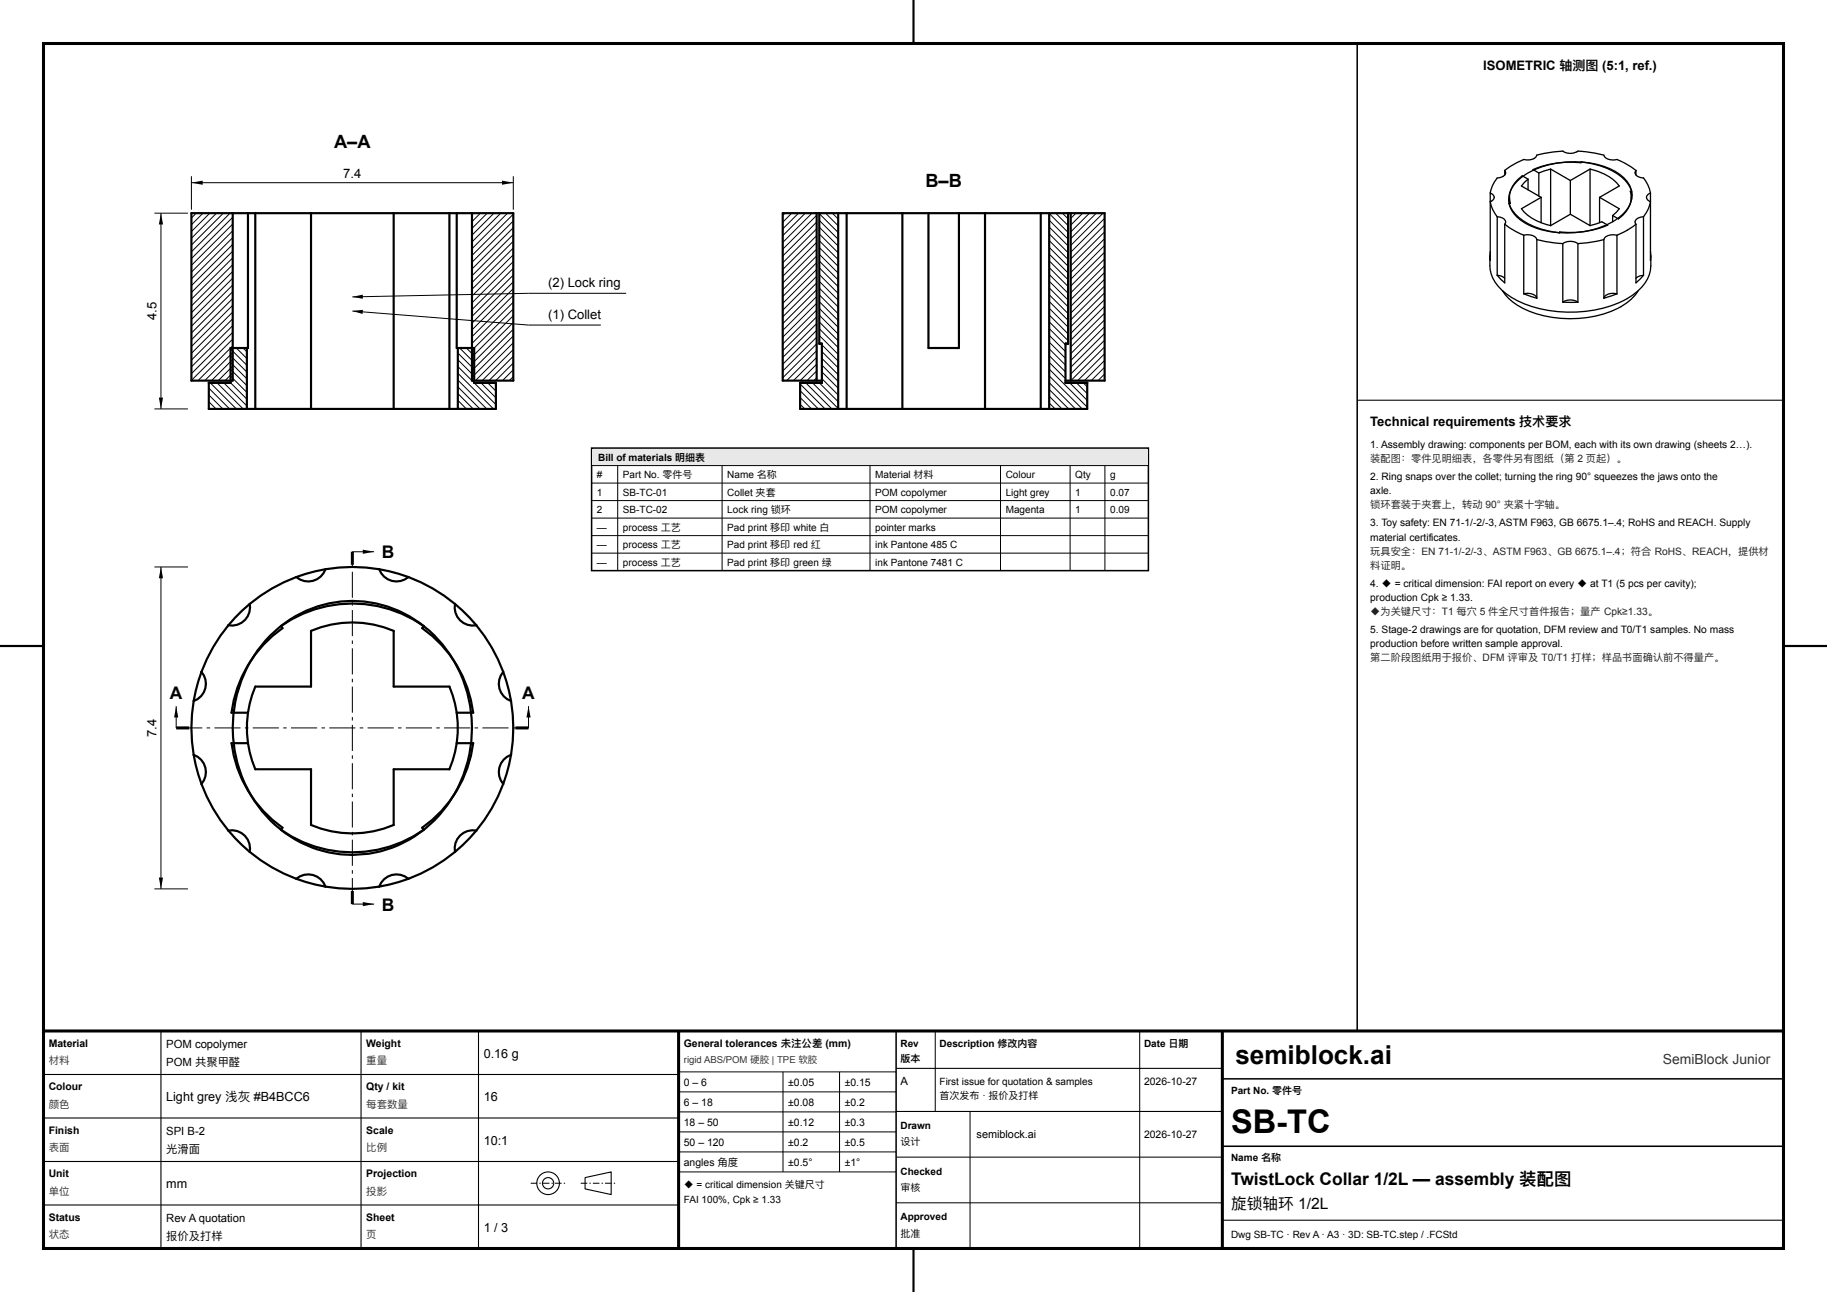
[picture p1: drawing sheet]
<svg xmlns="http://www.w3.org/2000/svg" width="420mm" height="297mm" viewBox="0 0 420 297" stroke-linecap="round" stroke-linejoin="round" font-family="sans-serif">
<path d="M10 10h400v277h-400zM81 126.8v3M40.5 167.3h3M118.5 167.3h3M81 204.8v3M10 237h400M156 237v50M281 237v50" fill="none" stroke="#000" stroke-width=".7" stroke-linecap="butt"/>
<g fill="none" stroke="#000" stroke-width=".5">
<path d="M210 0v10M53.5 49v38.5h-9.5v-38.5h74v38.5h-9.5v-38.5M57 49v31h-4v8h-5v6h66v-6h-5v-8h-4v-31M58.7 49v45M71.5 49v45M90.5 49v45M103.3 49v45M187.7 49v38.5M188.3 49v30h.6v9h-5v6h66v-6h-5v-9h.6v-30M192.7 49v45M194.6 49v45M207.4 49v45"/>
<path d="M213.4 49v31h7v-31M226.4 49v45M239.3 49v45M241.2 49v45M246.1 49v38.5M56.8 80v14M105.3 80v14M188.9 87.5h-9v-38.5h74v38.5h-9M57.4 138.8l-1.7 1.6-3.2 3.3M57.4 138.8a4.2 4.2 0 0 1-4.9 4.9M68.1 132.7a37 37 0 0 0-10.7 6.1M74.8 130.9a37 37 0 0 1 12.4 0"/>
<path d="M74.8 130.9l-4.5 1-2.2 .8M74.8 130.9a4.2 4.2 0 0 1-6.7 1.8M87.2 130.9l4.5 1 2.2 .8M87.2 130.9a4.2 4.2 0 0 0 6.7 1.8M93.9 132.7a37 37 0 0 1 10.7 6.1M104.6 138.8l3.4 3.2 1.5 1.7M104.6 138.8a4.2 4.2 0 0 0 4.9 4.9M0 148.5h10M46.3 154.4l-1.3 4.5-.5 2.3M46.3 154.4a4.2 4.2 0 0 1-1.8 6.8M52.5 143.7a37.1 37.1 0 0 0-6.2 10.7M62.1 146.1a26.6 26.6 0 0 1 42.3 5.9 30.2 30.2 0 0 1-10.3 41 26.9 26.9 0 0 1-37.8-12.9 30.5 30.5 0 0 1 5.8-34z"/>
<path d="M109.5 143.7a37 37 0 0 1 6.2 10.7M115.7 154.4l.7 2.2 1.1 4.6M115.7 154.4a4.2 4.2 0 0 0 1.8 6.8M410 148.5h10M44.5 161.2a36.9 36.9 0 0 0 0 12.3M44.5 173.5l.5 2.3 1.3 4.4M44.5 173.5a4.2 4.2 0 0 1 1.8 6.7M57 163.8h-3.8a28 28 0 0 1 11.7-19.4l-.3-.5a28.6 28.6 0 0 1 32.8 0l-.3 .5a28 28 0 0 1 11.7 19.4h-3.8M57 170.8h-3.8a28 28 0 0 0 11.7 19.5l-.3 .5a28.6 28.6 0 0 0 32.8 0l-.3-.5a28 28 0 0 0 11.7-19.5h-3.8M57 163.8l.4-2 1.3-4h12.8v-12.8a24.2 24.2 0 0 1 19 0v12.8h12.8l.7 2 1 4M57 163.8l-.2 2.4 .2 4.6M57 170.8l.4 2.1 1.3 3.9h12.8v12.8a24.3 24.3 0 0 0 19 0v-12.8h12.8l.7-1.9 1-4.1"/>
<path d="M105 163.8l.2 2.4-.2 4.6M117.5 161.2a37 37 0 0 1 0 12.3M117.5 173.5l-1.1 4.5-.7 2.2M117.5 173.5a4.2 4.2 0 0 0-1.8 6.7M46.3 180.2a37.1 37.1 0 0 0 6.2 10.7M52.5 190.9l3.2 3.4 1.7 1.5M52.5 190.9a4.2 4.2 0 0 1 4.9 4.9M57.4 195.8a37 37 0 0 0 10.7 6.2M104.6 195.8a37 37 0 0 1-10.7 6.2M109.5 190.9l-3.2 3.4-1.7 1.5M109.5 190.9a4.2 4.2 0 0 0-4.9 4.9M115.7 180.2a37 37 0 0 1-6.2 10.7"/>
<path d="M68.1 202l2.2 .8 4.5 1M68.1 202a4.2 4.2 0 0 1 6.7 1.8M74.8 203.8a37.1 37.1 0 0 0 12.4 0M93.9 202l-2.2 .8-4.5 1M93.9 202a4.2 4.2 0 0 0-6.7 1.8M210 287v10"/>
</g>
<g fill="none" stroke="#000" stroke-width=".25">
<path d="M312 92h98M37 237v50M83 237v50M110 237v50M10 247h146M10 257h146M206 245.6h75M206 255.5h75M10 267h146M10 277h146M134.5 270.7l6-1.3v5.2l-6-1.3zM281 280.5h129"/>
<circle cx="126" cy="272" r="2.6"/>
<circle cx="126" cy="272" r="1.3"/>
</g>
<path d="M122 272h8M133.5 272h8" fill="none" stroke="#000" stroke-width=".23" stroke-dasharray="1.5 .5 .3 .5" stroke-linecap="butt"/>
<g fill="none" stroke="#000" stroke-width=".23">
<path d="M35.5 49h7.7M37 49v45M44 40.5v7.7M44 42h74M45.1 49l-1.1 1.1M46.7 49l-2.7 2.7M48.2 49l-4.2 4.2M49.8 49l-5.8 5.8M51.3 49l-7.3 7.3M52.9 49l-8.9 8.9M53.5 49.9l-9.5 9.6M53.5 51.5l-9.5 9.5"/>
<path d="M53.5 53.1l-9.5 9.5M53.5 54.6l-9.5 9.5M53.5 56.2l-9.5 9.5M53.5 57.7l-9.5 9.5M53.5 59.3l-9.5 9.5M108.9 49l-.4 .4M110.4 49l-1.9 2M112 49l-3.5 3.5M113.6 49l-5.1 5.1M115.1 49l-6.6 6.6M116.7 49l-8.2 8.2M118 49.2l-9.5 9.5"/>
<path d="M118 50.8l-9.5 9.5M118 52.3l-9.5 9.5M118 53.9l-9.5 9.5M118 55.4l-9.5 9.5M118 57l-9.5 9.5M118 58.6l-9.5 9.5M118 40.5v7.7M180.5 49l-.6 .5M182 49l-2.1 2.1M183.6 49l-3.7 3.6M185.1 49l-5.2 5.2M186.7 49l-6.8 6.7"/>
<path d="M187.7 49.5l-7.8 7.8M187.7 51l-7.8 7.9M187.7 52.6l-7.8 7.8M187.7 54.2l-7.8 7.8M187.7 55.7l-7.8 7.8M187.7 57.3l-7.8 7.8M187.7 58.8l-7.8 7.8M188.3 49.1l4.4 4.4M188.3 50.7l4.4 4.3M188.3 52.2l4.4 4.4M188.3 53.8l4.4 4.3M188.3 55.3l4.4 4.4"/>
<path d="M188.3 56.9l4.4 4.3M188.3 58.4l4.4 4.4M188.3 60l4.4 4.4M189.8 49l2.9 2.9M191.3 49l1.4 1.3M241.2 49.1l4.3 4.3M241.2 50.6l4.3 4.4M241.2 52.2l4.3 4.3M241.2 53.7l4.3 4.4M241.2 55.3l4.3 4.3M241.2 56.8l4.3 4.4M241.2 58.4l4.3 4.4"/>
<path d="M241.2 60l4.3 4.3M242.7 49l2.8 2.9M244.2 49l1.3 1.3M247.3 49l-1.2 1.2M248.9 49l-2.8 2.8M250.5 49l-4.4 4.3M252 49l-5.9 5.9M253.6 49l-7.5 7.4M253.9 50.2l-7.8 7.8M253.9 51.7l-7.8 7.8M253.9 53.3l-7.8 7.8M253.9 54.8l-7.8 7.8"/>
<path d="M253.9 56.4l-7.8 7.8M253.9 58l-7.8 7.8M253.9 59.5l-7.8 7.8M53.5 60.8l-9.5 9.5M53.5 62.4l-9.5 9.5M53.5 64l-9.5 9.4M53.5 65.5l-9.5 9.5M53.5 67.1l-9.5 9.5M53.5 68.6l-9.5 9.5M53.5 70.2l-9.5 9.5M53.5 71.7l-9.5 9.5M53.5 73.3l-9.5 9.5"/>
<path d="M53.5 74.8l-9.5 9.5M53.5 76.4l-9.5 9.5M53.5 78l-9.5 9.5M53.5 79.5l-8 8M118 60.1l-9.5 9.5M118 61.7l-9.5 9.5M118 63.2l-9.5 9.5M118 64.8l-9.5 9.5M118 66.3l-9.5 9.5M118 67.9l-9.5 9.5M118 69.5l-9.5 9.5M118 71l-9.5 9.5"/>
<path d="M118 72.6l-9.5 9.5M118 74.1l-9.5 9.5M118 75.7l-9.5 9.5M118 77.2l-9.5 9.5M118 78.8l-8.7 8.7M121.5 74.7h16.6M121.5 67.4h22.4M187.7 60.4l-7.8 7.8M187.7 61.9l-7.8 7.8M187.7 63.5l-7.8 7.8M187.7 65.1l-7.8 7.8M187.7 66.6l-7.8 7.8"/>
<path d="M187.7 68.2l-7.8 7.8M187.7 69.7l-7.8 7.8M187.7 71.3l-7.8 7.8M187.7 72.8l-7.8 7.8M187.7 74.4l-7.8 7.8M187.7 75.9l-7.8 7.8M187.7 77.5l-7.8 7.8M187.7 79l-7.8 7.8M188.3 61.6l4.4 4.3M188.3 63.1l4.4 4.4M188.3 64.7l4.4 4.3M188.3 66.2l4.4 4.4"/>
<path d="M188.3 67.8l4.4 4.3M188.3 69.3l4.4 4.4M188.3 70.9l4.4 4.3M188.3 72.5l4.4 4.3M188.3 74l4.4 4.3M188.3 75.6l4.4 4.3M188.3 77.1l4.4 4.4M188.3 78.7l.4 .3M188.9 79.3l3.8 3.7M241.2 61.5l4.3 4.4M241.2 63.1l4.3 4.3M241.2 64.6l4.3 4.4"/>
<path d="M241.2 66.2l4.3 4.3M241.2 67.7l4.3 4.4M241.2 69.3l4.3 4.3M241.2 70.9l4.3 4.3M241.2 72.4l4.3 4.3M241.2 74l4.3 4.3M241.2 75.5l3.7 3.8M241.2 77.1l3.7 3.7M241.2 78.6l3.7 3.8M253.9 61.1l-7.8 7.8M253.9 62.6l-7.8 7.8M253.9 64.2l-7.8 7.8"/>
<path d="M253.9 65.7l-7.8 7.8M253.9 67.3l-7.8 7.8M253.9 68.8l-7.8 7.9M253.9 70.4l-7.8 7.8M253.9 72l-7.8 7.8M253.9 73.5l-7.8 7.8M253.9 75.1l-7.8 7.8M253.9 76.6l-7.8 7.8M253.9 78.2l-7.8 7.8M253.9 79.7l-7.7 7.8M35.5 94h7.7M48 89.2l4.8 4.8"/>
<path d="M48 90.8l3.2 3.2M48 92.3l1.7 1.7M48 93.9l.1 .1M48.3 88l6 6M49.9 88l6 6M51.4 88l5.4 5.3M53 80.2l3.8 3.8M53 81.8l3.8 3.7M53 83.3l3.8 3.8M53 84.9l3.8 3.7M53 86.4l3.8 3.8M53 88l3.8 3.7"/>
<path d="M53.5 81.1l-6.4 6.4M53.5 82.6l-4.9 4.9M53.5 84.2l-3.3 3.3M53.5 85.7l-1.8 1.8M53.5 87.3l-.2 .2M54.3 80l2.5 2.4M55.9 80l.9 .9M105.3 81.1l3.7 3.8M105.3 82.7l3.7 3.7M105.3 84.3l8.7 8.7M105.3 85.8l8.1 8.2M105.3 87.4l6.6 6.6"/>
<path d="M105.3 88.9l5 5.1M105.3 90.5l3.5 3.5M105.3 92l1.9 2M105.3 93.6l.4 .4M105.7 80l3.3 3.3M107.2 80l1.8 1.8M108.8 80l.2 .2M110.6 88l3.4 3.4M112.1 88l1.9 1.9M113.7 88l.3 .3M118 80.3l-7.2 7.2M118 81.9l-5.6 5.6"/>
<path d="M118 83.4l-4 4.1M118 85l-2.5 2.5M118 86.6l-.9 .9M183.9 88.3l5.8 5.7M183.9 89.8l4.2 4.2M183.9 91.4l2.7 2.6M183.9 92.9l1.1 1.1M185.2 88l6 6M186.8 88l5.9 5.9M187.7 80.6l-6.9 6.9M187.7 82.2l-5.3 5.3M187.7 83.7l-3.7 3.8"/>
<path d="M187.7 85.3l-2.2 2.2M187.7 86.8l-.6 .7M188.3 88l4.4 4.4M188.9 80.8l3.8 3.8M188.9 82.4l3.8 3.7M188.9 83.9l3.8 3.8M188.9 85.5l3.8 3.7M188.9 87.1l3.8 3.7M241.2 80.2l3.7 3.7M241.2 81.7l3.7 3.8M241.2 83.3l3.7 3.7M241.2 84.9l8.7 8.7"/>
<path d="M241.2 86.4l7.6 7.6M241.2 88l6 6M241.2 89.5l4.5 4.5M241.2 91.1l2.9 2.9M241.2 92.6l1.4 1.4M245.9 88l4 4M247.5 88l2.4 2.5M249 88l.9 .9M253.9 81.3l-6.2 6.2M253.9 82.9l-4.6 4.6M253.9 84.4l-3.1 3.1M253.9 86l-1.5 1.5"/>
<path d="M35.5 130.3h7.7M37 130.3v74M81 126.8h5M40.5 162.3v5M121.5 162.3v5M35.5 204.3h7.7M81 207.8h5M215 237v18.5M262 237v50M156 246.4h50M156 251h50M156 255.6h50"/>
<path d="M180 246.4v23M193 246.4v23M223 255.5v31.5M156 260.2h50M156 264.8h50M156 269.4h50M206 266h75M206 276.5h75"/>
</g>
<path d="M312 10v227M136 103h128v28.2h-128zM206 237v50M281 248h129M281 263.5h129" fill="none" stroke="#000" stroke-width=".35"/>
<path d="M37 49l.5 2.6h-1zM44 42l2.6-.5v1zM115.4 41.5l2.6 .5-2.6 .5zM81 71.5l2.4-.3v1zM81 68.3l2.4-.6v1zM36.5 91.4h1l-.5 2.6zM37 130.3l.5 2.6h-1zM83.4 126.4l2.6 .4-2.6 .5zM40.5 162.3l.5 2.6h-1zM121.5 162.3l.5 2.6h-1zM36.5 201.7h1l-.5 2.6zM83.4 207.4l2.6 .4-2.6 .5z" fill="#000"/>
<path d="M81 71.5l40.5 3.2zM81 68.3l40.5-.9z" fill="#000" stroke="#000" stroke-width=".23"/>
<path d="M40.5 167.3h81M81 207.8v-81" fill="none" stroke="#000" stroke-width=".23" stroke-dasharray="6 1 .8 1" stroke-linecap="butt"/>
<g fill="none" stroke="#000" stroke-width=".3">
<path d="M345.9 39.2a17 17 0 0 1 4.4-2.5 2.36 2.36 0 0 0 3-1l3.8-.8 2.2-.2a3.1 3.1 0 0 0 3.4 0l4.1 .5 1.9 .5a2.3 2.3 0 0 0 3 1 17.8 17.8 0 0 1 4.4 2.5M345.9 39.2l.2 .6a1.65 1.65 0 0 1-1.9 1.1 7.4 7.4 0 0 0-1.6 3.5M345.9 39.2v1M353.8 39.8l-1.4-.8a21.7 21.7 0 0 1 11-1.6l.1-.2a16.3 16.3 0 0 1 10.1 4.3l.7 .8 .8 1.6M353.8 39.8v5.3M356.5 38.9l-2.7 .9M356.5 38.9l4.5 2.6M356.5 38.9v13M365.5 38.9a11.7 11.7 0 0 1 6.7 3.9l-4.5 2.6M365.5 38.9l-4.5 2.6M365.5 38.9v13M376.1 39.2a.87 .87 0 0 0 .5 1.4l1.2 .3a7.5 7.5 0 0 1 1.6 3.5"/>
<path d="M376.1 39.2v1M342.5 58.8a8.7 8.7 0 0 0 3.8 8.7 26.9 26.9 0 0 0 20.3 3.8 18.2 18.2 0 0 0 11.6-6.2 8.3 8.3 0 0 0 1.3-6.3M342.6 44.4a1.01 1.01 0 0 1 .9 1 1.01 1.01 0 0 1-.9 1 7.5 7.5 0 0 0 1.6 3.4M342.6 44.4v15.4l-.1-1M342.6 57.8l-.1 1M344.2 49.8a1.83 1.83 0 0 1 1.9 1.2l-.2 .6M344.2 49.8v13.5M345.9 51.6v13.4l-1.7-1.7M345.9 51.6a17.7 17.7 0 0 0 4.4 2.5M346.9 46.8a9 9 0 0 0 5.8 5.3 21.2 21.2 0 0 0 5.8 1.4M346.9 46.8h.1M347 45.4l.2 1.4h-.3"/>
<path d="M347 45.4v1.4M348.9 41.6a19.6 19.6 0 0 1 14.8-4.3 14.4 14.4 0 0 1 10.3 4.4 5.3 5.3 0 0 1-.9 7.5 19.6 19.6 0 0 1-14.8 4.3 14.4 14.4 0 0 1-10.3-4.4 5.3 5.3 0 0 1 .9-7.5zM350.3 54.1a2.53 2.53 0 0 1 3 1M350.3 54.1v13.4M351.3 41.2l-1.4-.8a6.3 6.3 0 0 0-2.9 5M351.3 41.2l-1.5 1.6 4.5 2.6M351.3 41.2v2.4M353.3 55.1l1.9 .4 4.1 .5M353.3 55.1v13.5M354.3 45.4l-4.5 2.6a11 11 0 0 0 6.7 3.9M354.3 45.4v5.8M358.5 53.5h.1"/>
<path d="M358.6 53.3v.2M358.6 53.3l-.1 .2M359.3 56l.2-.1a3.2 3.2 0 0 1 3.2 .1M359.3 56v13.5M361 49.2l4.5 2.7M361 49.2l-4.5 2.7M361 41.5v7.7M362.7 56v13.5M365.5 51.9l2.7-.9 1.4 .8a21.7 21.7 0 0 1-11 1.5M367.7 45.4l4.5 2.6-1.5 1.6M367.7 45.4v5.8M368.7 55.1l-3.8 .7-2.2 .2"/>
<path d="M368.7 55.1v13.5M370.7 49.6v1.4M371.7 54.1a2.36 2.36 0 0 0-3 1M371.7 54.1v13.4M375 45.4a6 6 0 0 1-2.9 4.9l-1.4-.7M375 45.4v.8M375.1 43.9l-.3 .1 .2 1.4M375.1 43.9v1.9M376.1 51.6a17.4 17.4 0 0 1-4.4 2.5M376.1 51.6v13.4l1.7-1.7M377.8 49.8a1.82 1.82 0 0 0-1.9 1.2l.2 .6M377.8 49.8v13.5"/>
<path d="M379.4 44.4a1.04 1.04 0 0 0-.8 1.3l.8 .7a7.5 7.5 0 0 1-1.6 3.4M379.4 44.4v15.4l.1-1M379.4 57.8l.1 1M344.2 63.3a2.5 2.5 0 0 1 1.7 .7M345.4 66.8a14.5 14.5 0 0 0 9.6 5.8 24.5 24.5 0 0 0 18.9-2.9 9.5 9.5 0 0 0 2.7-2.9M350.3 67.5l3 1.1M350.3 67.5a2.53 2.53 0 0 1 3 1.1M359.3 69.5h3.4M359.3 69.5l.2-.2a3.2 3.2 0 0 1 3.2 .2M371.7 67.5l-3 1.1M371.7 67.5a2.36 2.36 0 0 0-3 1.1M377.8 63.3a2.29 2.29 0 0 0-1.7 .7"/>
</g>
<path d="M136.2 103.2h127.6v3.6h-127.6z" fill="#e8e8e8"/>
<path d="M136 107h128M136 111.1h128M136 115.1h128M136 119.1h128M142 107v24.2M166 107v24.2M200 107v24.2M230 107v24.2M246 107v24.2M254 107v24.2M136 123.1h128M136 127.2h128" fill="none" stroke="#000" stroke-width=".23"/>
<text font-size="7.5" x="283" y="260.5">SB-TC</text>
<text font-size="6" x="284" y="244.5">semiblock.ai</text>
<g font-size="4.2">
<text x="76.8" y="34">A–A</text>
<text x="212.7" y="43">B–B</text>
</g>
<g font-size="4">
<text x="87.8" y="128.3">B</text>
<text x="39.1" y="160.6">A</text>
<text x="120.1" y="160.6">A</text>
<text x="87.8" y="209.3">B</text>
<text x="283" y="272.5">TwistLock Collar 1/2L — assembly 装配图</text>
</g>
<text font-size="3.6" x="283" y="278">旋锁轴环 1/2L</text>
<text font-size="3.2" fill="#333" x="382.3" y="244.5">SemiBlock Junior</text>
<g font-size="3">
<text x="341" y="16">ISOMETRIC 轴测图 (5:1, ref.)</text>
<text x="78.9" y="41">7.4</text>
<text x="126" y="66">(2) Lock ring</text>
<text x="36" y="73.6" transform="rotate(-90 36 73.6)">4.5</text>
<text x="126" y="73.3">(1) Collet</text>
<text x="315" y="98">Technical requirements 技术要求</text>
<text x="36" y="169.4" transform="rotate(-90 36 169.4)">7.4</text>
</g>
<g font-size="2.9">
<text x="111.2" y="243.2">0.16 g</text>
<text x="38.2" y="253.2">Light grey 浅灰 #B4BCC6</text>
<text x="111.2" y="253.2">16</text>
<text x="111.2" y="263.2">10:1</text>
<text x="38.2" y="273.2">mm</text>
<text x="111.2" y="283.2">1 / 3</text>
</g>
<g font-size="2.6">
<text x="38.2" y="241">POM copolymer</text>
<text x="38.2" y="245">POM 共聚甲醛</text>
<text x="207" y="249.4">A</text>
<text x="38.2" y="261">SPI B-2</text>
<text x="38.2" y="265">光滑面</text>
<text x="38.2" y="281">Rev A quotation</text>
<text x="38.2" y="285">报价及打样</text>
</g>
<text font-size="2.5" x="224.5" y="261.7">semiblock.ai</text>
<g font-size="2.4">
<text x="11.2" y="240.6">Material</text>
<text x="84.2" y="240.6">Weight</text>
<text x="157.2" y="240.6">General tolerances 未注公差 (mm)</text>
<text x="11.2" y="250.6">Colour</text>
<text x="84.2" y="250.6">Qty / kit</text>
<text x="157.2" y="249.7">0 – 6</text>
<text x="181.2" y="249.7">±0.05</text>
<text x="194.2" y="249.7">±0.15</text>
<text x="263" y="249.4">2026-10-27</text>
<text x="157.2" y="254.3">6 – 18</text>
<text x="181.2" y="254.3">±0.08</text>
<text x="194.2" y="254.3">±0.2</text>
<text x="11.2" y="260.6">Finish</text>
<text x="84.2" y="260.6">Scale</text>
<text x="157.2" y="258.9">18 – 50</text>
<text x="157.2" y="263.5">50 – 120</text>
<text x="181.2" y="258.9">±0.12</text>
<text x="181.2" y="263.5">±0.2</text>
<text x="194.2" y="258.9">±0.3</text>
<text x="194.2" y="263.5">±0.5</text>
<text x="263" y="261.7">2026-10-27</text>
<text x="157.2" y="268.1">angles 角度</text>
<text x="181.2" y="268.1">±0.5°</text>
<text x="194.2" y="268.1">±1°</text>
<text x="11.2" y="270.6">Unit</text>
<text x="84.2" y="270.6">Projection</text>
<text x="11.2" y="280.6">Status</text>
<text x="84.2" y="280.6">Sheet</text>
</g>
<g font-size="2.4" fill="#333">
<text x="11.2" y="244.6">材料</text>
<text x="84.2" y="244.6">重量</text>
<text x="11.2" y="254.6">颜色</text>
<text x="84.2" y="254.6">每套数量</text>
<text x="11.2" y="264.6">表面</text>
<text x="84.2" y="264.6">比例</text>
<text x="11.2" y="274.6">单位</text>
<text x="84.2" y="274.6">投影</text>
<text x="11.2" y="284.6">状态</text>
<text x="84.2" y="284.6">页</text>
</g>
<g font-size="2.3">
<text x="137.5" y="105.9">Bill of materials 明细表</text>
<text x="315" y="103">1. Assembly drawing: components per BOM, each with its own drawing (sheets 2…).</text>
<text x="137.2" y="109.9">#</text>
<text x="137.2" y="113.9">1</text>
<text x="143.2" y="109.9">Part No. 零件号</text>
<text x="143.2" y="113.9">SB-TC-01</text>
<text x="167.2" y="109.9">Name 名称</text>
<text x="167.2" y="113.9">Collet 夹套</text>
<text x="201.2" y="109.9">Material 材料</text>
<text x="201.2" y="113.9">POM copolymer</text>
<text x="231.2" y="109.9">Colour</text>
<text x="231.2" y="113.9">Light grey</text>
<text x="247.2" y="109.9">Qty</text>
<text x="247.2" y="113.9">1</text>
<text x="255.2" y="109.9">g</text>
<text x="255.2" y="113.9">0.07</text>
<text x="315" y="110.4">2. Ring snaps over the collet; turning the ring 90° squeezes the jaws onto the</text>
<text x="315" y="113.6">axle.</text>
<text x="137.2" y="118">2</text>
<text x="143.2" y="118">SB-TC-02</text>
<text x="167.2" y="118">Lock ring 锁环</text>
<text x="201.2" y="118">POM copolymer</text>
<text x="231.2" y="118">Magenta</text>
<text x="247.2" y="118">1</text>
<text x="255.2" y="118">0.09</text>
<text x="137.2" y="122">—</text>
<text x="143.2" y="122">process 工艺</text>
<text x="167.2" y="122">Pad print 移印 white 白</text>
<text x="201.2" y="122">pointer marks</text>
<text x="315" y="121">3. Toy safety: EN 71-1/-2/-3, ASTM F963, GB 6675.1–.4; RoHS and REACH. Supply</text>
<text x="315" y="124.3">material certificates.</text>
<text x="137.2" y="126">—</text>
<text x="137.2" y="130">—</text>
<text x="143.2" y="126">process 工艺</text>
<text x="143.2" y="130">process 工艺</text>
<text x="167.2" y="126">Pad print 移印 red 红</text>
<text x="167.2" y="130">Pad print 移印 green 绿</text>
<text x="201.2" y="126">ink Pantone 485 C</text>
<text x="201.2" y="130">ink Pantone 7481 C</text>
<text x="315" y="134.9">4. ◆ = critical dimension: FAI report on every ◆ at T1 (5 pcs per cavity);</text>
<text x="315" y="138.1">production Cpk ≥ 1.33.</text>
<text x="315" y="145.5">5. Stage-2 drawings are for quotation, DFM review and T0/T1 samples. No mass</text>
<text x="315" y="148.8">production before written sample approval.</text>
<text x="207" y="240.6">Rev</text>
<text x="207" y="244.2">版本</text>
<text x="216" y="240.6">Description 修改内容</text>
<text x="263" y="240.6">Date 日期</text>
<text x="216" y="249.4">First issue for quotation &amp; samples</text>
<text x="283" y="251.5">Part No. 零件号</text>
<text x="216" y="252.6">首次发布 · 报价及打样</text>
<text x="207" y="259.5">Drawn</text>
<text x="207" y="263.3">设计</text>
<text x="283" y="267">Name 名称</text>
<text x="157.2" y="273">◆ = critical dimension 关键尺寸</text>
<text x="207" y="270">Checked</text>
<text x="207" y="273.8">审核</text>
<text x="157.2" y="276.6">FAI 100%, Cpk ≥ 1.33</text>
<text x="207" y="280.5">Approved</text>
<text x="207" y="284.3">批准</text>
<text x="283" y="284.6">Dwg SB-TC · Rev A · A3 · 3D: SB-TC.step / .FCStd</text>
</g>
<g font-size="2.3" fill="#222">
<text x="315" y="106.2">装配图：零件见明细表，各零件另有图纸（第 2 页起）。</text>
<text x="315" y="116.9">锁环套装于夹套上，转动 90° 夹紧十字轴。</text>
<text x="315" y="127.5">玩具安全：EN 71-1/-2/-3、ASTM F963、GB 6675.1–.4；符合 RoHS、REACH，提供材</text>
<text x="315" y="130.7">料证明。</text>
<text x="315" y="141.4">◆为关键尺寸：T1 每穴 5 件全尺寸首件报告；量产 Cpk≥1.33。</text>
<text x="315" y="152">第二阶段图纸用于报价、DFM 评审及 T0/T1 打样；样品书面确认前不得量产。</text>
</g>
<text font-size="2.2" fill="#333" x="157.2" y="244.4">rigid ABS/POM 硬胶 | TPE 软胶</text>
</svg>
